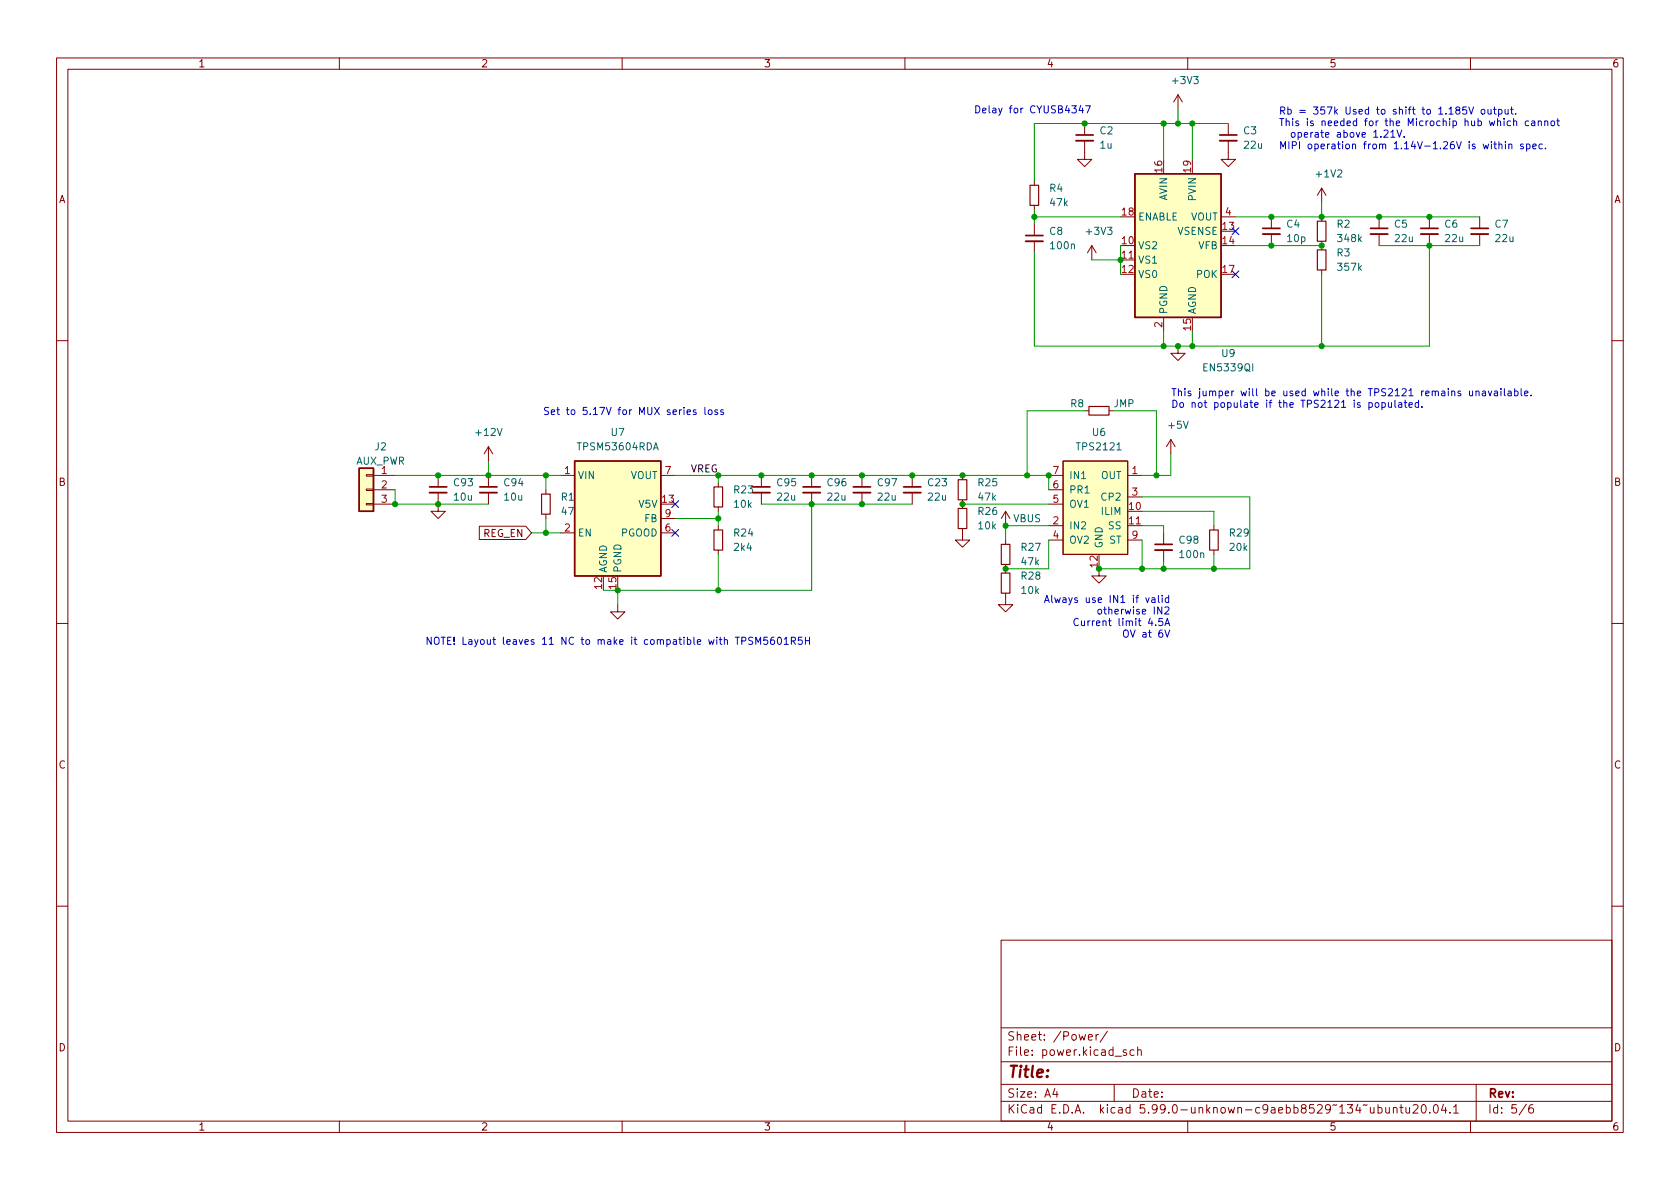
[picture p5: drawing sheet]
<svg xmlns="http://www.w3.org/2000/svg" width="297mm" height="210mm" viewBox="0 0 297 210" stroke-linecap="round" stroke-linejoin="round" font-family="sans-serif">
<g fill="none" stroke="#840000" stroke-width=".18">
<path d="M10 10.2h277v190.1h-277zM12 12.2h273v186.1h-273zM60 10.2v2M110 10.2v2M160 10.2v2M208.3 16.8l-.8 1.2M208.3 16.8v2.5M208.3 16.8l.7 1.2M210 10.2v2M260 10.2v2M182.9 32v.8M182.9 36.3v.8"/>
<path d="M182.9 39.6v2.1M191.8 24.9v3.3h1.2l-1.2 1.3-1.3-1.3h1.3M191.8 21.8v2.1M215.9 38.3h2.5M217.2 24.9v3.3h1.2l-1.2 1.3-1.3-1.3h1.3M217.2 21.8v2.1M224.8 38.3v2.1M233.7 33.3v2.5M233.7 38.3v.8M233.7 33.3l-.8 1.2M233.7 33.3l.7 1.2M243.8 38.3v2.1"/>
<path d="M252.7 38.3v2.1M261.6 38.3v2.1M182.9 42.7v2M193 43.4l-.7 1.3M193 43.4v2.6M193 43.4l.8 1.3M198.1 46h2.6M205.7 56.1v2.6M224.8 41.4v2M233.7 42.7v1.5M233.7 47.7v.8M243.8 41.4v2"/>
<path d="M252.7 41.4v2M261.6 41.4v2M10 60.2h2M86.4 79l-.8 1.3M86.4 79v2.5M86.4 79l.7 1.3M191.8 72.6h.7M196.1 72.6h.7M207 77.7l-.8 1.3M207 77.7v2.6M207 77.7l.8 1.3M208.3 61.2v1.3h1.2l-1.2 1.2-1.3-1.2h1.3"/>
<path d="M285 60.2h2M64.8 89h1.2v.3h-1.2zM64.8 86.5h1.2v.2h-1.2zM64.8 83.9h1.2v.3h-1.2zM66 84.1h3.8M66 86.6h3.8M66 89.1h3.8M77.5 87.1v3.3h1.2l-1.2 1.3-1.3-1.3h1.3M77.5 84.1v2M84.7 93.1h8.3l1 1.1-1 1.2h-8.3zM86.4 84.1v2M86.4 87.1v2"/>
<path d="M96.5 86.6v.8M96.5 90.9v.8M99.1 84.1h2.5M99.1 94.2h2.5M116.8 84.1h2.6M116.8 94.2h2.6M116.8 91.7h2.6M127 85.3v.8M127 89.7v.7M127 93v.7M127 97.3v.7M134.6 84.1v2"/>
<path d="M134.6 87.1v2M143.5 84.1v2M143.5 87.1v2M152.4 84.1v2M152.4 87.1v2M161.3 84.1v2M161.3 87.1v2M170.2 93.5v2h1.2l-1.2 1.3-1.3-1.3h1.3M170.2 84.1v.7M170.2 88.4v1.5M177.8 90.4v2.6M177.8 95.5v.8"/>
<path d="M177.8 99.8v1.5M177.8 90.4l-.8 1.3M177.8 90.4l.8 1.3M185.4 84.1h2.6M185.4 86.6h2.6M185.4 89.1h2.6M185.4 93h2.6M185.4 95.5h2.6M188 81.5h11.4v16.5h-11.4zM199.4 84.1h2.5M199.4 93h2.5M199.4 87.9h2.5"/>
<path d="M199.4 95.5h2.5M205.7 94.2v2.1M205.7 97.3v2M214.6 93v.7M214.6 97.3v.7M10 110.2h2M109.2 106.9v1.3h1.3l-1.3 1.3-1.3-1.3h1.3M177.8 104.9v2h1.3l-1.3 1.3-1.3-1.3h1.3M194.3 100.6v1.2h1.3l-1.3 1.3-1.3-1.3h1.3M285 110.2h2M10 160.2h2M177 166.3h108v32h-108z"/>
<path d="M285 160.2h2M60 198.3v2M110 198.3v2M160 198.3v2M177 194.8h108M177 191.8h108M177 187.8h108M177 181.8h108M186.5 192.5l-.4 1h1M186.9 193v1M192.4 183.4l.7-.1v-.3l-.5-.1-.2 .2 .1 .8h.6M193.8 182.9v1"/>
<path d="M194.2 182.9l-.3 .1-.1 .2M195.8 182.4l-1.3 1.9M197 191.8v3M199.1 185.7l-.3-.1-.2 .2v.3l.5 .1v.4h-.5M200.5 185.7l-.4-.1-.3 .3v.4l.1 .3h.6M201.1 185.8l.3-.2 .3 .1 .1 .9M201.1 185.1v1.5M210 198.3v2M243.6 195.9l.5-.1 .3 .3v.4l-.2 .3h-.6M243.6 195.3v1.5M245 195.8l.1 1h.3l.2-.1M245.6 195.8v1"/>
<path d="M246.4 196l.2-.2 .3 .1 .1 .9M246.4 195.8v1M247.5 195.8h.6M247.7 195.3v1.3l.4 .2M248.6 195.8v1h.4l.2-.1M249.2 195.8v1M249.9 195.5l.5-.2 .2 .2 .1 .3-.9 1h.9M251.5 195.4l.1-.1a.81 .81 0 0 1 .6 .7 .81 .81 0 0 1-.3 .8h-.1a.81 .81 0 0 1-.6-.6 .81 .81 0 0 1 .3-.8zM252.8 196.7v.1M253.6 195.4l.2-.1a.81 .81 0 0 1 .6 .7 .81 .81 0 0 1-.3 .8h-.2a.81 .81 0 0 1-.5-.6 .81 .81 0 0 1 .2-.8zM255.2 195.3l-.3 1h.9M255.6 195.8v1"/>
<path d="M256.4 196.7v.1M257 195.8l.4-.5v1.5M257 196.8h.9M260 198.3v2M261 191.8v6.5M269.9 195.3l-1.3 1.9M271 195.3a.6 .6 0 0 0-.7 .7v.5l.1 .3h.5l.2-.1 .1-.5-.2-.2-.4-.1-.3 .3"/>
</g>
<g fill="none" stroke="#840000" stroke-width=".33">
<path d="M190.2 24.9h3.1M215.6 24.9h3.1M181.4 42.7h3M223.3 41.4h3M242.3 41.4h3.1M251.2 41.4h3.1M260.1 41.4h3M75.9 87.1h3.1M84.8 87.1h3.1M133.1 87.1h3M142 87.1h3M150.9 87.1h3"/>
<path d="M159.8 87.1h3M204.2 97.3h3.1"/>
</g>
<g fill="none" stroke="#840000" stroke-width=".3">
<path d="M190.2 23.9h3.1M215.6 23.9h3.1M181.4 41.7h3M223.3 40.4h3M242.3 40.4h3.1M251.2 40.4h3.1M260.1 40.4h3M75.9 86.1h3.1M84.8 86.1h3.1M133.1 86.1h3M142 86.1h3M150.9 86.1h3"/>
<path d="M159.8 86.1h3M204.2 96.3h3.1"/>
</g>
<path d="M182.1 32.8h1.5v3.5h-1.5zM232.9 39.1h1.5v3.6h-1.5zM232.9 44.2h1.5v3.5h-1.5zM192.5 71.9h3.6v1.5h-3.6zM95.8 87.4h1.5v3.5h-1.5zM126.2 86.1h1.6v3.6h-1.6zM126.2 93.7h1.6v3.6h-1.6zM169.4 89.9h1.5v3.6h-1.5zM169.4 84.8h1.5v3.6h-1.5zM177 96.3h1.6v3.5h-1.6zM213.9 93.7h1.5v3.6h-1.5zM177 101.3h1.6v3.6h-1.6z" fill="none" stroke="#840000" stroke-width=".2"/>
<g fill="#ffffc2" stroke="#ffffc2" stroke-width=".18">
<path d="M200.7 30.7h15.2v25.4h-15.2z"/>
<path d="M63.5 82.8h2.5v7.6h-2.5z"/>
<path d="M101.6 81.5h15.2v20.3h-15.2z"/>
<path d="M188 81.5h11.4v16.5h-11.4z"/>
</g>
<path d="M200.7 30.7h15.2v25.4h-15.2zM63.5 82.8h2.5v7.6h-2.5zM101.6 81.5h15.2v20.3h-15.2z" fill="none" stroke="#840000" stroke-width=".25"/>
<g fill="none" stroke="#0000c2" stroke-width=".18">
<path d="M172.5 18.7a.64 .64 0 0 1 .8 .6 .64 .64 0 0 1-.8 .7zM173.7 19.5l.6-.1v-.2l-.4-.1-.2 .2 .1 .6h.5M259.3 18.9h-.6l-.1 .6 .2-.1 .4 .1 .1 .1v.5l-.2 .1-.5-.1M259.7 18.9l.4 1.3 .4-1.3M261.9 19.5l.2-.2 .4 .2v.4l-.1 .2-.3 .1-.2-.1zM263.1 19.3v.8l.3 .1 .2-.1M263.6 19.3v.9M264.1 19.3h.4M264.2 18.9v1.1l.3 .2M265 19.4l.3-.1 .3 .3-.2 .5h-.4M265 19.3v1.3M266.1 19.3l.1 .8 .3 .1 .2-.1"/>
<path d="M266.7 19.3v.9M267.1 19.3h.5M267.3 18.9v1.1l.3 .2M244.7 23.1l.5-.1 .2 .4-.8 .9h.8M245.9 23.4l.4-.4v1.3M245.9 24.3h.7M247 23l.4 1.3 .4-1.3M248.3 24.2v.1M264.1 25.5h.5M264.3 25v1.1l.3 .2M265 25.6l.2-.1h.3l.1 .8M265 25v1.3"/>
<path d="M265.9 21v.1M266.2 25v.2M266.2 25.5v.8M266.8 25.6l.2-.1h.3v.8M266.8 25.5v.8M267.1 21.4h-.4l-.2 .2 .1 .6h.5M267.6 21.5l.2-.1h.3l.1 .8M267.6 21v1.2M268 20.1v.1M269.3 25.5h-.3l-.2 .2 .1 .1 .4 .2v.3h-.5M269.9 25.5h.4l.2 .2-.1 .6h-.5M269.9 25.5v1.2"/>
<path d="M270.3 21.4h-.4l-.2 .2 .1 .6h.5M270.8 21.4h.5l.1 .8M271 25.9l.6-.1v-.3h-.4l-.2 .2 .1 .6h.5M271.4 21.7h-.5l-.1 .2 .1 .3h.5M272 21.5l.2-.1h.3v.8M272 21.4v.8M272.7 25.5h-.4l-.2 .2 .1 .6h.5M273.1 21.5l.2-.1h.3l.1 .8M273.1 21.4v.8M273.2 26.2v.1M274.3 21.5l.2-.1 .3 .1 .1 .5-.1 .2h-.3l-.2-.1zM275.2 21.4h.5"/>
<path d="M275.4 21v1l.3 .2M97 72.1l-.5-.1-.2 .3 .1 .3 .5 .2v.4l-.2 .1-.4-.1M97.5 72.9l.6-.1-.1-.3h-.3l-.2 .1v.6h.5M98.4 72.5h.5M98.6 72v1.1l.3 .2M100.1 72.5h.5M100.3 72v1.1l.3 .2M127.9 72.5h-.3l-.2 .1 .1 .2 .4 .1v.3h-.5M243.3 71.3l.3-.1 .2 .2v.4l-.2 .2h-.3l-.2-.2zM244.3 71.3l.4-.1 .2 .2-.1 .6h-.5M244.3 71.2v1.3M245.5 71.2v.8h.4l.1-.1"/>
<path d="M246 71.2v.8M246.6 70.8v1.1l.2 .1M247.3 71.3h.5v.7M247.8 71.5l-.4 .1-.2 .1 .2 .3h.4M248.3 71.2h.5M248.5 70.8v1.1l.3 .1M249.1 71.6l.6-.1v-.2l-.4-.1-.2 .2 .1 .6h.5M250.8 71.3l-.4-.1-.2 .2 .1 .6h.5M250.8 70.8v1.2M251.4 71.9v.1M259.8 69.1l.1 .8 .3 .1 .2-.1M260.4 69.1v.9"/>
<path d="M261 69.3l.2-.2 .3 .1v.8M261 69.1v.9M262.1 69.2h.5l.1 .8M262.7 69.4l-.5 .1-.1 .2 .1 .3 .5-.1M263.1 69.1l.3 .9 .4-.9M264.2 69.2h.5l.1 .8M264.8 69.4l-.4 .1-.2 .2 .2 .3 .4-.1M265.4 68.7v.1M265.4 69.1v.9M266 68.7v1.1l.2 .2M266.7 69.2h.4l.1 .8M267.2 69.4l-.4 .1-.2 .2 .2 .3 .4-.1"/>
<path d="M267.8 69.2l.4-.1 .2 .3-.1 .5h-.5M267.8 68.7v1.3M269 68.7v1.1l.1 .2M269.6 69.6l.6-.2-.1-.2-.4-.1-.1 .2v.6h.5M270.7 69.9v.1M76.2 112.7v1.2l-.7-1.2v1.2M76.8 112.9l.3-.2a.43 .43 0 0 1 .5 .4v.4a.42 .42 0 0 1-.4 .5 .42 .42 0 0 1-.4-.5zM78 112.7h.7M78.4 112.7v1.2M79.1 113.3h.5M79.8 112.7h-.7v1.2h.7M80.3 113.8v.1"/>
<path d="M80.3 112.7v.8M81.9 112.7v1.2h.6M82.9 113.2h.5v.7M83.4 113.4l-.4 .1-.2 .1 .2 .3h.4M83.9 113.1l.3 .8M84.5 113.1l-.4 1.2-.2 .1M141.8 112.7h-.6l-.1 .6 .2-.1h.4l.2 .2-.1 .4-.2 .1-.5-.1M142.4 113.3h.7M142.4 112.7v1.2M143.1 112.7v1.2M184.7 106.5l.4-1.2 .4 1.2M184.8 106.2h.6"/>
<path d="M185.9 105.3v1.1l.2 .1M186.5 105.7l.2 .8 .3-.6 .2 .6 .3-.8M190.7 109.5a.6 .6 0 0 0-.9 .4 .6 .6 0 0 0 .6 .7l.3-.1M191.2 109.8l.1 .8h.3l.2-.1M194.2 107.8l.3-.1 .3 .3v.3l-.3 .3-.3-.1-.1-.2zM198.7 111.6l.3-.2a.43 .43 0 0 1 .5 .4v.5a.42 .42 0 0 1-.4 .4 .42 .42 0 0 1-.5-.4zM206 110.6l.4-1.2 .4 1.2M206.1 110.3h.6M206.6 105.8l-.3-.1-.3 .2 .1 .6h.5M206.6 105.3v1.2"/>
</g>
<g fill="none" stroke="#009600" stroke-width=".18">
<path d="M208.3 19.3v2.5M182.9 38.3h15.2M182.9 37.1v2.5M205.7 21.8v6.4M210.8 21.8v6.4M217.2 21.8h-34.3v10.2M218.4 38.3h43.2M233.7 35.8v2.5M193 46h5.1M198.1 43.4v5.1M205.7 58.7v2.5M210.8 58.7v2.5"/>
<path d="M218.4 43.4h15.3M233.7 48.5v12.7M243.8 43.4h17.8M252.7 43.4v17.8h-69.8v-16.5M191.8 72.6h-10.2v11.5M196.8 72.6h7.7v11.5M69.8 84.1h29.3M69.8 86.6v2.5h16.6M86.4 81.5v2.6M94 94.2h5.1M96.5 84.1v2.5M96.5 91.7v2.5"/>
<path d="M119.4 84.1h66v2.5M119.4 91.7h7.6M127 84.1v1.2M127 90.4v2.6M127 98v6.4M134.6 89.1h26.7M143.5 89.1v15.3h-36.8M170.2 89.1h15.2M185.4 95.5v5.1h-7.6M185.4 93h-7.6v2.5M201.9 87.9h19.1v12.7h-26.7M201.9 93h3.8v1.2"/>
<path d="M201.9 90.4h12.7v2.6M201.9 95.5v5.1M205.7 99.3v1.3M207 80.3v3.8h-5.1M214.6 98v2.6M109.2 104.4v2.5"/>
</g>
<path d="M217.8 40.3l1.2 1.2M217.8 47.9l1.2 1.2M219 40.3l-1.2 1.2M219 47.9l-1.2 1.2M118.8 88.5l1.2 1.3M118.8 93.6l1.2 1.2M120 88.5l-1.2 1.3M120 93.6l-1.2 1.2" fill="none" stroke="#000084" stroke-width=".18"/>
<g fill="#009600" stroke="#009600" stroke-width=".18">
<circle cx="69.8" cy="89.1" r=".46"/>
<circle cx="77.5" cy="89.1" r=".46"/>
<circle cx="96.5" cy="94.2" r=".46"/>
<circle cx="109.2" cy="104.4" r=".46"/>
<circle cx="127" cy="104.4" r=".46"/>
<circle cx="77.5" cy="84.1" r=".46"/>
<circle cx="86.4" cy="84.1" r=".46"/>
<circle cx="96.5" cy="84.1" r=".46"/>
<circle cx="191.8" cy="21.8" r=".46"/>
<circle cx="205.7" cy="21.8" r=".46"/>
<circle cx="208.3" cy="61.2" r=".46"/>
<circle cx="210.8" cy="61.2" r=".46"/>
<circle cx="182.9" cy="38.3" r=".46"/>
<circle cx="205.7" cy="61.2" r=".46"/>
<circle cx="208.3" cy="21.8" r=".46"/>
<circle cx="198.1" cy="46" r=".46"/>
<circle cx="210.8" cy="21.8" r=".46"/>
<circle cx="134.6" cy="84.1" r=".46"/>
<circle cx="143.5" cy="84.1" r=".46"/>
<circle cx="152.4" cy="84.1" r=".46"/>
<circle cx="152.4" cy="89.1" r=".46"/>
<circle cx="127" cy="91.7" r=".46"/>
<circle cx="127" cy="84.1" r=".46"/>
<circle cx="143.5" cy="89.1" r=".46"/>
<circle cx="170.2" cy="89.1" r=".46"/>
<circle cx="177.8" cy="93" r=".46"/>
<circle cx="177.8" cy="100.6" r=".46"/>
<circle cx="161.3" cy="84.1" r=".46"/>
<circle cx="170.2" cy="84.1" r=".46"/>
<circle cx="181.6" cy="84.1" r=".46"/>
<circle cx="185.4" cy="84.1" r=".46"/>
<circle cx="224.8" cy="38.3" r=".46"/>
<circle cx="224.8" cy="43.4" r=".46"/>
<circle cx="233.7" cy="38.3" r=".46"/>
<circle cx="233.7" cy="43.4" r=".46"/>
<circle cx="233.7" cy="61.2" r=".46"/>
<circle cx="243.8" cy="38.3" r=".46"/>
<circle cx="252.7" cy="38.3" r=".46"/>
<circle cx="252.7" cy="43.4" r=".46"/>
<circle cx="194.3" cy="100.6" r=".46"/>
<circle cx="201.9" cy="100.6" r=".46"/>
<circle cx="204.5" cy="84.1" r=".46"/>
<circle cx="205.7" cy="100.6" r=".46"/>
<circle cx="214.6" cy="100.6" r=".46"/>
</g>
<text font-size="2.8" fill="#840000" x="178" y="190.6">Title:</text>
<g font-size="2.1" fill="#840000">
<text x="178" y="184">Sheet: /Power/</text>
<text x="178" y="186.7">File: power.kicad_sch</text>
<text x="178" y="196.9">KiCad E.D.A. kicad 5.99.0-unknown-c9aebb8529~134~ubuntu20.04.1</text>
<text x="178" y="194.1">Size: A4</text>
<text x="200" y="194.1">Date:</text>
<text x="263" y="194.1">Rev:</text>
<text x="263" y="196.9">Id: 5/6</text>
</g>
<g font-size="1.8" fill="#840000">
<text x="35" y="11.9">1</text>
<text x="85" y="11.9">2</text>
<text x="135" y="11.9">3</text>
<text x="185" y="11.9">4</text>
<text x="235" y="11.9">5</text>
<text x="285" y="11.9">6</text>
<text x="10.3" y="35.9">A</text>
<text x="285.3" y="35.9">A</text>
<text x="10.3" y="85.9">B</text>
<text x="285.3" y="85.9">B</text>
<text x="85.4" y="95">REG_EN</text>
<text x="10.3" y="135.9">C</text>
<text x="285.3" y="135.9">C</text>
<text x="10.3" y="185.9">D</text>
<text x="285.3" y="185.9">D</text>
<text x="35" y="199.9">1</text>
<text x="85" y="199.9">2</text>
<text x="135" y="199.9">3</text>
<text x="185" y="199.9">4</text>
<text x="235" y="199.9">5</text>
<text x="285" y="199.9">6</text>
</g>
<g font-size="1.8" fill="#006464">
<text x="207.5" y="14.9">+3V3</text>
<text x="194.5" y="23.7">C2</text>
<text x="219.9" y="23.7">C3</text>
<text x="194.5" y="26.3">1u</text>
<text x="220" y="26.3">22u</text>
<text x="185.6" y="33.9">R4</text>
<text x="206.4" y="35.5" transform="rotate(-90 206.4 35.5)">AVIN</text>
<text x="211.5" y="35.4" transform="rotate(-90 211.5 35.4)">PVIN</text>
<text x="232.9" y="31.4">+1V2</text>
<text x="185.6" y="41.5">C8</text>
<text x="185.7" y="36.4">47k</text>
<text x="192.2" y="41.5">+3V3</text>
<text x="201.2" y="39">ENABLE</text>
<text x="208.2" y="41.5">VSENSE</text>
<text x="210.5" y="39">VOUT</text>
<text x="227.5" y="40.3">C4</text>
<text x="236.4" y="40.3">R2</text>
<text x="246.6" y="40.3">C5</text>
<text x="255.5" y="40.3">C6</text>
<text x="264.3" y="40.3">C7</text>
<text x="185.9" y="44.1">100n</text>
<text x="201.2" y="44.1">VS2</text>
<text x="201.2" y="46.6">VS1</text>
<text x="211.9" y="44.1">VFB</text>
<text x="227.7" y="42.8">10p</text>
<text x="236.4" y="45.3">R3</text>
<text x="236.7" y="42.8">348k</text>
<text x="236.7" y="47.9">357k</text>
<text x="246.7" y="42.8">22u</text>
<text x="255.6" y="42.8">22u</text>
<text x="264.5" y="42.8">22u</text>
<text x="201.2" y="49.1">VS0</text>
<text x="211.6" y="49.1">POK</text>
<text x="206.4" y="55.6" transform="rotate(-90 206.4 55.6)">PGND</text>
<text x="211.5" y="55.6" transform="rotate(-90 211.5 55.6)">AGND</text>
<text x="213" y="65.7">EN5339QI</text>
<text x="216" y="63.1">U9</text>
<text x="84.3" y="77.1">+12V</text>
<text x="108.1" y="77.1">U7</text>
<text x="189.3" y="72">R8</text>
<text x="193.2" y="77.1">U6</text>
<text x="196.9" y="72">JMP</text>
<text x="206.7" y="75.8">+5V</text>
<text x="62.9" y="82.2">AUX_PWR</text>
<text x="66.3" y="79.6">J2</text>
<text x="102.4" y="79.6">TPSM53604RDA</text>
<text x="190.6" y="79.6">TPS2121</text>
<text x="80.3" y="86">C93</text>
<text x="80.3" y="88.5">10u</text>
<text x="89.2" y="86">C94</text>
<text x="89.2" y="88.5">10u</text>
<text x="99.4" y="88.5">R11</text>
<text x="102.1" y="84.7">VIN</text>
<text x="111.4" y="84.7">VOUT</text>
<text x="113" y="89.8">V5V</text>
<text x="129.8" y="87.2">R23</text>
<text x="129.9" y="89.8">10k</text>
<text x="137.5" y="86">C95</text>
<text x="137.5" y="88.5">22u</text>
<text x="146.4" y="86">C96</text>
<text x="146.4" y="88.5">22u</text>
<text x="155.2" y="86">C97</text>
<text x="155.3" y="88.5">22u</text>
<text x="164.1" y="86">C23</text>
<text x="164.2" y="88.5">22u</text>
<text x="173" y="86">R25</text>
<text x="173" y="88.5">47k</text>
<text x="189" y="89.8">OV1</text>
<text x="189" y="87.2">PR1</text>
<text x="189" y="84.7">IN1</text>
<text x="194.6" y="84.7">OUT</text>
<text x="194.9" y="88.5">CP2</text>
<text x="99.4" y="91.1">47k</text>
<text x="102.1" y="94.9">EN</text>
<text x="109.7" y="94.9">PGOOD</text>
<text x="114" y="92.3">FB</text>
<text x="129.8" y="94.9">R24</text>
<text x="173" y="91.1">R26</text>
<text x="173" y="93.6">10k</text>
<text x="179.2" y="92.3">VBUS</text>
<text x="189" y="93.6">IN2</text>
<text x="194.8" y="91.1">ILIM</text>
<text x="196" y="93.6">SS</text>
<text x="217.5" y="94.9">R29</text>
<text x="107.3" y="101.3" transform="rotate(-90 107.3 101.3)">AGND</text>
<text x="109.9" y="101.3" transform="rotate(-90 109.9 101.3)">PGND</text>
<text x="129.9" y="97.4">2k4</text>
<text x="180.6" y="97.4">R27</text>
<text x="180.7" y="99.9">47k</text>
<text x="189" y="96.1">OV2</text>
<text x="194.9" y="97" transform="rotate(-90 194.9 97)">GND</text>
<text x="196.1" y="96.1">ST</text>
<text x="208.6" y="96.1">C98</text>
<text x="208.7" y="98.7">100n</text>
<text x="217.5" y="97.4">20k</text>
<text x="180.6" y="102.5">R28</text>
<text x="180.7" y="105">10k</text>
</g>
<g font-size="1.8" fill="#0000c2">
<text x="174.9" y="20">Delay for CYUSB4347</text>
<text x="226.1" y="20.2">Rb = 357k Used to shift to 1.185V output.</text>
<text x="226.1" y="22.3">This is needed for the Microchip hub which cannot</text>
<text x="226.1" y="26.4">MIPI operation from 1.14V-1.26V is within spec.</text>
<text x="227" y="24.3">operate above 1.21V.</text>
<text x="207" y="70.1">This jumper will be used while the TPS2121 remains unavailable.</text>
<text x="101.3" y="73.4">Set to 5.17V for MUX series loss</text>
<text x="207" y="72.1">Do not populate if the TPS2121 is populated.</text>
<text x="188" y="106.6">Always use IN1 if valid</text>
<text x="192.3" y="110.7">Current limit 4.5A</text>
<text x="195.5" y="108.6">otherwise IN2</text>
<text x="199.7" y="112.7">OV at 6V</text>
<text x="84.8" y="114">NOTE! Layout leaves 11 NC to make it compatible with TPSM5601R5H</text>
</g>
<g font-size="1.8" fill="#a90000">
<text x="205.5" y="30.4" transform="rotate(-90 205.5 30.4)">16</text>
<text x="210.6" y="30.4" transform="rotate(-90 210.6 30.4)">19</text>
<text x="198.4" y="38.1">18</text>
<text x="216.2" y="40.6">13</text>
<text x="216.7" y="38.1">4</text>
<text x="198.4" y="43.2">10</text>
<text x="198.4" y="45.7">11</text>
<text x="216.2" y="43.2">14</text>
<text x="198.4" y="48.3">12</text>
<text x="216.2" y="48.3">17</text>
<text x="205.5" y="57.9" transform="rotate(-90 205.5 57.9)">2</text>
<text x="210.6" y="58.4" transform="rotate(-90 210.6 58.4)">15</text>
<text x="67.5" y="83.8">1</text>
<text x="99.8" y="83.8">1</text>
<text x="117.6" y="83.8">7</text>
<text x="186.2" y="83.8">7</text>
<text x="200.2" y="83.8">1</text>
<text x="67.5" y="86.4">2</text>
<text x="67.5" y="88.9">3</text>
<text x="117.1" y="88.9">13</text>
<text x="186.2" y="88.9">5</text>
<text x="186.2" y="86.4">6</text>
<text x="200.2" y="87.6">3</text>
<text x="99.8" y="94">2</text>
<text x="117.6" y="94">6</text>
<text x="117.6" y="91.4">9</text>
<text x="186.2" y="92.7">2</text>
<text x="186.2" y="95.2">4</text>
<text x="199.7" y="90.2">10</text>
<text x="199.7" y="92.7">11</text>
<text x="200.2" y="95.2">9</text>
<text x="194.1" y="100.3" transform="rotate(-90 194.1 100.3)">12</text>
<text x="106.4" y="104.1" transform="rotate(-90 106.4 104.1)">12</text>
<text x="109" y="104.1" transform="rotate(-90 109 104.1)">15</text>
</g>
<text font-size="1.8" fill="#0f0f0f" x="122" y="83.5">VREG</text>
</svg>
